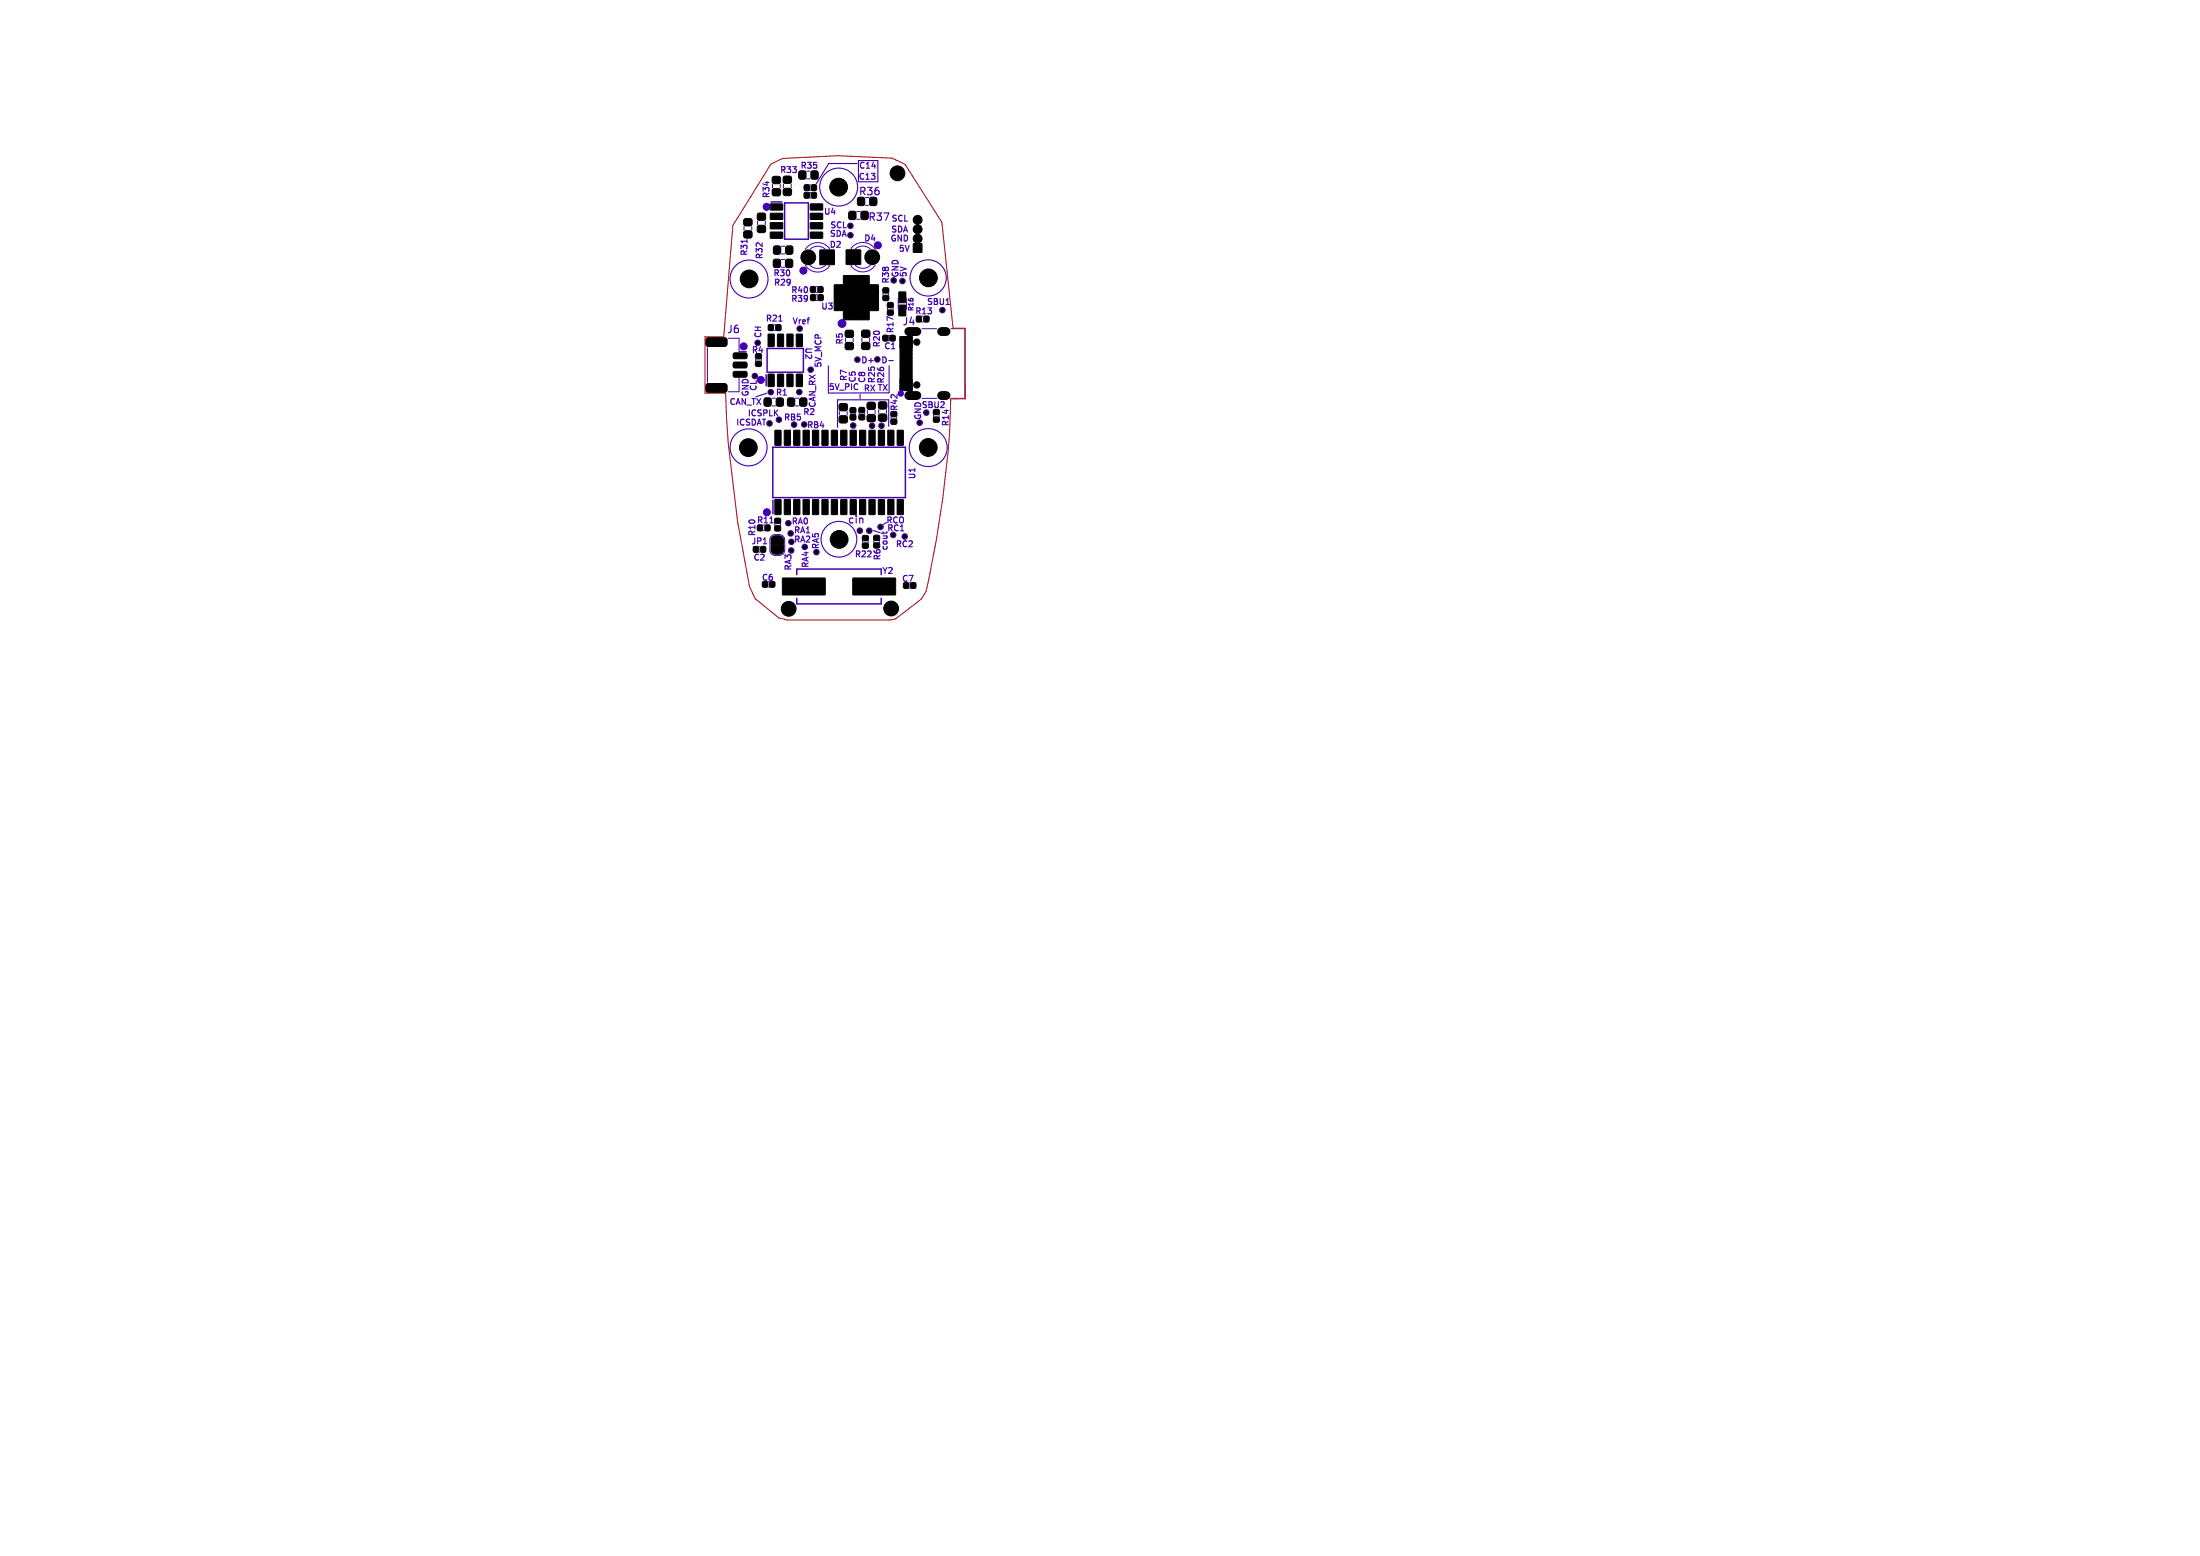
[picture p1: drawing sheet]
<svg xmlns="http://www.w3.org/2000/svg" width="297mm" height="210mm" viewBox="0 0 297 210" stroke-linecap="round" stroke-linejoin="round" font-family="sans-serif">
<g fill="#000" stroke="#000" stroke-width=".14">
<path d="M100.5 29.5h.9l.1 .3v.6l-.3 .1-.7-.1-.1-.2v-.5zM100.5 31.2h.9l.1 .2v.6l-.3 .1h-.7l-.1-.3v-.4zM102.3 30.5l.2-.1 .7 .1 .2 .2-.1 .6-.2 .1-.7-.1-.2-.2zM102.3 28.9l.2-.1h.7l.2 .2-.1 .6-.2 .2-.7-.1-.2-.2zM104 27.5h1.6l.1 .8h-1.7zM104 28.8h1.6l.1 .8h-1.7zM104 30.1h1.6l.1 .7-1.7 .1zM104 31.3h1.6l.1 .8-1.7 .1zM104.5 33.3l.2-.1h.5l.1 .1 .1 .7-.1 .3h-.6l-.2-.1zM104.4 23.8h.9l.1 .3-.1 .6-.2 .1-.7-.1-.2-.2v-.5zM104.4 25.5h.9l.1 .2-.1 .6-.2 .1h-.7l-.2-.3v-.4zM104.5 35h.6l.2 .1 .1 .7-.2 .3h-.5l-.3-.1v-.7z"/>
<path d="M105.8 25.5l.2-.1 .7 .1 .2 .2-.1 .6-.2 .1h-.8l-.1-.3zM105.8 23.8h.9l.2 .3-.1 .5-.2 .2-.8-.1-.1-.2v-.5zM106.1 33.3l.3-.1h.4l.2 .1 .1 .7-.2 .3h-.5l-.3-.1zM106.2 35h.5l.3 .1v.7l-.1 .3h-.6l-.2-.1-.1-.7zM107.9 23.1l.6-.1 .3 .2v.7l-.1 .2-.6 .1-.2-.1-.1-.8zM109.6 23.1l.6-.1 .2 .2 .1 .7-.2 .2-.5 .1-.3-.1v-.8zM109.4 31.3h1.6l.1 .8-1.7 .1zM109.4 30.1h1.6l.1 .7-1.7 .1zM109.4 28.8h1.6l.1 .8h-1.7zM109.4 27.5h1.6l.1 .8h-1.7zM109.4 38.7h.2h.4l.1 .2-.1 .5-.1 .1-.5-.1v-.1zM110.5 38.7h.1h.5v.2v.5l-.2 .1-.4-.1-.1-.1z"/>
<path d="M110.7 33.8h1.9v1.9h-1.9zM112.6 38.5l1.1-.1 .1 .5h-1.1zM112.6 39l1.1-.1 .1 .5h-1.1zM112.6 39.5l1.1-.1 .1 .5h-1.1zM113.8 38.5v-.1v3.5v-.4l-.1-.1 .1-.1v-.3l-.1-.1 .1-.1v-.3l-.1-.1 .1-.1v-.3l-.1-.1 .1-.1v-.3l-.1-.1 .1-.1v-.3l-.1-.1 .1-.1zM114.2 33.7h2v2h-2zM113.9 37.2h.4v1.2l-.4-.1zM113.9 38.3l.4 .1 .1-.1v.1h.4l.1-.1v.1h.4l.1-.1v.1h.4l.1-.1v.1h.4l.1-.1v.1h.4l.1-.1v.1l.4-.1v.1h-3.4zM114.4 37.2h.4v1.2l-.4-.1zM114.9 37.2h.4v1.2l-.4-.1zM114.6 28.6l.3-.1h.4l.2 .1 .1 .7-.2 .3h-.5l-.3-.1zM115.4 37.2h.4v1.2l-.4-.1z"/>
<path d="M115.9 37.2h.4v1.2l-.4-.1zM115.9 26.7l.5-.1 .3 .1v.8l-.1 .2-.6 .1-.2-.2-.1-.7zM116.4 37.2h.4v1.2l-.4-.1zM116.3 28.6l.2-.1h.5l.2 .1v.7l-.1 .3h-.6l-.2-.1zM116.9 37.2h.4v1.2l-.4-.1zM117.4 38.4v.1v.4h.1l-.1 .1v.4h.1l-.1 .1v.4h.1l-.1 .1v.4h.1l-.1 .1v.4h.1l-.1 .1v.3l.1 .1-.1 .1v.4zM117.4 39.5l1.1-.1 .1 .5h-1.1zM117.4 39l1.1-.1 .1 .5h-1.1zM117.4 38.5l1.1-.1 .1 .5h-1.1zM117.5 26.7l.6-.1 .2 .1 .1 .8-.1 .2-.6 .1-.3-.2v-.7zM119.2 38.9l.2-.1 .5 .1 .1 .2-.1 .4-.1 .1-.6-.1v-.2zM123.3 32.9h1.2v1.2h-1.2z"/>
<path d="M123.8 31.5h.2v.1h-.2zM123.8 30.3h.2v.1h-.2zM123.7 32.8h.3l.1 .1h-.4zM95.3 45.7l.3-.1h2.3l.3 .2v.7l-.2 .2-.2 .1h-2.3l-.2-.3zM95.4 51.8h2.5l.3 .2v.7l-.2 .2-.2 .1h-2.3l-.2-.2v-.2v-.6zM99 47.7l1.7-.1 .1 .2v.5l-.2 .1h-1.5l-.1-.2zM99 48.9h1.7l.1 .1v.5l-.2 .2-1.5-.1-.1-.2zM99 50.2l1.7-.1 .1 .2v.5l-.2 .1h-1.5l-.1-.2zM102 47.8l.2-.1 .5 .1 .1 .2-.1 .4-.1 .1-.6-.1v-.2zM102 48.8l.2-.1 .5 .1 .1 .2-.1 .4-.1 .1-.6-.1v-.2zM103.2 53.8l.2-.1h.5l.2 .1v.7l-.1 .3h-.6l-.2-.1zM103.8 43.9l.1-.1 .5 .1v.1v.6h-.2h-.4l-.1-.2z"/>
<path d="M103.7 50.5h.8v1.7l-.8-.1zM103.7 45.1h.8v1.7l-.8-.1zM104.8 43.9l.2-.1 .4 .1 .1 .1-.1 .6h-.2h-.4l-.1-.2zM104.8 53.8l.3-.1h.4l.2 .1 .1 .7-.2 .3h-.5l-.3-.1zM105 50.5h.8l-.1 1.7-.7-.1zM105 45.1h.8l-.1 1.7-.7-.1zM106.2 50.5h.9l-.1 1.7-.8-.1zM106.2 45.1h.9l-.1 1.7-.8-.1zM106.3 53.8l.3-.1h.5l.1 .1 .1 .7-.1 .3h-.6l-.3-.1zM107.5 50.5h.8v1.7l-.8-.1zM107.5 45.1h.8v1.7l-.8-.1zM108 53.8l.2-.1h.5l.2 .1v.7l-.1 .3h-.6l-.2-.1z"/>
<path d="M109.5 39.8l.1-.1 .5 .1v.2v.5l-.2 .1-.4-.1-.1-.2zM110.5 39.8l.2-.1 .4 .1 .1 .2-.1 .5-.2 .1-.4-.1-.1-.2zM112.6 40l1.1-.1 .1 .5h-1.1zM112.6 40.5l1.1-.1 .1 .5h-1.1zM112.6 41l1.1-.1 .1 .5h-1.1zM112.6 41.5l1.1-.1 .1 .5h-1.1zM113.9 41.9h3.4v.1h-.4v.1l-.1-.1h-.4v.1l-.1-.1h-.4v.1l-.1-.1h-.4v.1l-.1-.1h-.4v.1l-.1-.1h-.3l-.1 .1-.1-.1h-.4zM113.9 38.4h3.5v3.5h-3.5zM113.4 54.5h.9l.1 .2v.6l-.3 .1h-.7l-.1-.2v-.5zM113.4 56.2h.9l.1 .2v.6l-.3 .1-.7-.1-.1-.2v-.5zM113.9 42h.4v1.2l-.4-.1zM114.4 42h.4v1.2l-.4-.1z"/>
<path d="M114.1 44.7l.3-.1h.7l.1 .3v.5l-.3 .2-.7-.1-.1-.2zM114.1 46.3l.3-.1 .7 .1 .1 .2v.6l-.3 .1h-.7l-.1-.3zM114.9 42h.4v1.2l-.4-.1zM115.4 42h.4v1.2l-.4-.1zM115.9 42h.4v1.2l-.4-.1zM116.4 42h.4v1.2l-.4-.1zM116.4 44.6h.9l.2 .2-.1 .6-.3 .1h-.7l-.1-.3v-.4zM116.4 46.2h.9l.2 .3-.1 .6-.3 .1-.7-.1-.1-.2v-.5zM117.1 56.1l.2-.2 .8 .1 .1 .2-.1 .6-.2 .1h-.7l-.2-.3zM117.1 54.4l.2-.1h.8l.1 .3-.1 .5-.2 .2-.7-.1-.2-.2zM116.9 42h.4v1.2l-.4-.1zM117.4 41.5l1.1-.1 .1 .5h-1.1z"/>
<path d="M117.4 41l1.1-.1 .1 .5h-1.1zM117.4 40.5l1.1-.1 .1 .5h-1.1zM117.4 40l1.1-.1 .1 .5h-1.1zM118.6 56l.3-.1h.7l.1 .3v.5l-.3 .2-.7-.1-.1-.2zM118.6 54.3l.3-.1 .7 .1 .1 .2v.6l-.3 .1h-.7l-.1-.3zM119.2 39.9l.2-.1 .5 .1 .1 .2-.1 .4-.1 .1-.6-.1v-.2zM119.8 41.9l.2-.1 .5 .1 .1 .2-.1 .4-.1 .1-.6-.1v-.2zM119.8 40.9l.2-.1 .5 .1 .1 .1-.1 .5h-.1h-.6v-.2zM120.3 56.6l.2-.1 .5 .1 .1 .2-.1 .4-.1 .1-.6-.1-.1-.2zM120.3 55.6l.2-.1 .5 .1 .1 .2-.1 .4-.1 .1-.6-.1-.1-.2zM121.4 39.4l.9 .1-.1 1.4-.9-.1zM121.4 41.2h.9l-.1 1.4h-.9z"/>
<path d="M121.5 47h1.6v.1h-1.6zM121.5 51.9h1.6v.8h-1.5zM121.5 51.1h1.6v.8h-1.5zM121.5 50.1h1.6v.4l-1.5 .1zM121.5 49.1h1.6v.4l-1.5 .1zM121.5 48.6h1.6v.4l-1.5 .1zM121.5 47.6h1.6v.4l-1.5 .1zM121.5 46.2h1.6v.8h-1.5zM121.5 45.4h1.6v.8h-1.5zM121.5 47.1h1.6v.4l-1.5 .1zM121.5 48.1h1.6v.4l-1.5 .1zM121.5 49.6h1.6v.4l-1.5 .1z"/>
<path d="M121.5 50.6h1.6v.4l-1.5 .1zM122.5 45.3h.6v.1h-.6zM121.5 51.1l1.6-.1v.1h-1.6zM122.5 52.7h.6v.1h-.6zM123.7 42.7l.2-.1 .5 .1v.2v.5l-.2 .1-.5-.1v-.2zM124.8 42.7l.1-.1 .5 .1v.2v.5l-.2 .1-.4-.1-.1-.2zM126.1 55.3l.1-.1 .6 .1v.2v.4l-.2 .1-.5-.1-.1-.2zM126.1 56.3h.1h.6v.2v.4l-.2 .1-.5-.1-.1-.1zM102.3 70.9l.2-.1 .4 .1 .1 .2-.1 .5-.2 .1-.4-.1-.1-.2zM103.3 70.9l.2-.1 .4 .1 .1 .2-.1 .5-.1 .1-.5-.1-.1-.2zM104.2 72.5l.5-.2 .8 .1 .3 .4v.7h-1.7v-.7zM104.1 73.7l1.6-.1v.9l-.4 .3-.9-.1-.3-.4z"/>
<path d="M104.6 71l.2-.1 .5 .1 .1 .2-.1 .4-.1 .1-.6-.1v-.2zM104.6 70l.2-.1 .5 .1 .1 .2-.1 .4-.1 .1-.6-.1v-.2zM104.6 67.4l.8 .1v2l-.8-.1zM104.6 58.1h.8v2l-.8-.1zM105.9 67.4l.8 .1v2l-.8-.1zM105.9 58.1h.8v2l-.8-.1zM107.2 67.4l.8 .1-.1 2-.8-.1zM107.2 58.1h.8l-.1 2-.8-.1zM108.4 67.4l.9 .1-.1 2-.8-.1zM108.4 58.1h.9l-.1 2-.8-.1zM109.7 67.4l.8 .1v2l-.8-.1zM109.7 58.1h.8v2l-.8-.1z"/>
<path d="M111 67.4l.8 .1-.1 2-.7-.1zM111 58.1h.8l-.1 2-.7-.1zM112.2 67.4l.9 .1-.1 2-.8-.1zM112.2 58.1h.9l-.1 2-.8-.1zM113.5 67.4l.8 .1v2l-.8-.1zM113.5 58.1h.8v2l-.8-.1zM114.8 67.4l.8 .1-.1 2-.7-.1zM114.8 58.1h.8l-.1 2-.7-.1zM116.1 67.4l.8 .1-.1 2-.8-.1zM116.1 58.1h.8l-.1 2-.8-.1zM116.5 72.3h.1h.6v.2v.4l-.2 .1-.5-.1-.1-.1zM116.5 73.3h.1h.6v.2v.4l-.2 .1-.5-.1-.1-.1z"/>
<path d="M117.3 67.4l.8 .1v2l-.8-.1zM117.3 58.1h.8v2l-.8-.1zM118 72.3l.2-.1 .5 .1 .1 .2-.1 .4-.2 .1-.5-.1-.1-.2zM118 73.3l.2-.1 .5 .1 .1 .2-.1 .4-.2 .1-.5-.1-.1-.2zM118.6 67.4l.8 .1v2l-.8-.1zM118.6 58.1h.8v2l-.8-.1zM119.9 67.4l.8 .1-.1 2-.8-.1zM119.9 58.1h.8l-.1 2-.8-.1zM121.1 67.4l.9 .1-.1 2-.8-.1zM121.1 58.1h.9l-.1 2-.8-.1zM105.6 78h5.8v2.2l-5.7 .1zM115.1 78h5.8v2.2l-5.7 .1z"/>
<circle cx="101.1" cy="37.6" r="1.2"/>
<circle cx="108.9" cy="25.3" r=".44"/>
<circle cx="108.9" cy="26.4" r=".44"/>
<circle cx="109.1" cy="34.7" r="1"/>
<circle cx="109.8" cy="25.3" r=".44"/>
<circle cx="109.8" cy="26.4" r=".44"/>
<circle cx="113.2" cy="25.3" r="1.2"/>
<circle cx="114.8" cy="31.8" r=".3"/>
<circle cx="114.8" cy="30.5" r=".3"/>
<circle cx="117.7" cy="34.7" r="1"/>
<circle cx="120.7" cy="37.8" r=".3"/>
<circle cx="121.2" cy="23.4" r="1"/>
<circle cx="121.8" cy="37.9" r=".3"/>
<circle cx="123.9" cy="29.7" r=".6"/>
<circle cx="123.9" cy="30.9" r=".6"/>
<circle cx="123.9" cy="32.2" r=".6"/>
<circle cx="125.3" cy="37.5" r="1.2"/>
<circle cx="101.9" cy="50.7" r=".3"/>
<circle cx="102.3" cy="46.3" r=".3"/>
<circle cx="103.9" cy="57.2" r=".3"/>
<circle cx="104.1" cy="52.9" r=".3"/>
<circle cx="105.2" cy="56.6" r=".3"/>
<circle cx="107.2" cy="57.3" r=".3"/>
<circle cx="107.9" cy="52.9" r=".3"/>
<circle cx="108" cy="44.3" r=".3"/>
<circle cx="108.6" cy="57.3" r=".3"/>
<circle cx="109.4" cy="49.9" r=".3"/>
<circle cx="115.2" cy="55.4" r=".44"/>
<circle cx="115.2" cy="56.4" r=".44"/>
<circle cx="115.2" cy="57.4" r=".3"/>
<circle cx="115.8" cy="48.5" r=".3"/>
<circle cx="116.3" cy="56.3" r=".44"/>
<circle cx="116.3" cy="55.4" r=".44"/>
<circle cx="117.7" cy="57.5" r=".3"/>
<circle cx="118.4" cy="48.5" r=".3"/>
<circle cx="119" cy="57.5" r=".3"/>
<circle cx="119.5" cy="45.6" r=".44"/>
<circle cx="120.5" cy="45.6" r=".44"/>
<circle cx="123.8" cy="52" r=".42"/>
<circle cx="123.8" cy="46.2" r=".42"/>
<circle cx="124.2" cy="57.1" r=".3"/>
<circle cx="125.1" cy="55.7" r=".3"/>
<circle cx="127.2" cy="41.9" r=".3"/>
<circle cx="101" cy="60.4" r="1.2"/>
<circle cx="102" cy="74.1" r=".44"/>
<circle cx="103" cy="74.1" r=".44"/>
<circle cx="103.3" cy="78.9" r=".44"/>
<circle cx="104.2" cy="78.9" r=".44"/>
<circle cx="106.4" cy="70.6" r=".3"/>
<circle cx="106.7" cy="72" r=".3"/>
<circle cx="106.8" cy="74.3" r=".3"/>
<circle cx="106.8" cy="73.1" r=".3"/>
<circle cx="108.6" cy="73.8" r=".3"/>
<circle cx="110.2" cy="74.5" r=".3"/>
<circle cx="113.3" cy="72.8" r="1.2"/>
<circle cx="116.1" cy="71.6" r=".3"/>
<circle cx="117.3" cy="71.6" r=".3"/>
<circle cx="118.9" cy="71.1" r=".3"/>
<circle cx="120.6" cy="72.2" r=".3"/>
<circle cx="122.1" cy="72.4" r=".3"/>
<circle cx="122.4" cy="79" r=".44"/>
<circle cx="123.3" cy="79" r=".44"/>
<circle cx="125.3" cy="60.4" r="1.2"/>
<circle cx="106.5" cy="82.2" r="1"/>
<circle cx="120.3" cy="82.1" r="1"/>
</g>
<path d="M122.7 53.4h1.1M122.7 44.7h1.1M127.1 53.4h.6M127.1 44.7h.6" fill="none" stroke="#000" stroke-width="1.2"/>
<g fill="none" stroke="#4300b3" stroke-width=".15">
<path d="M100.8 32.3v.5M115.7 22.1h-3.8l-1.7 2.7M115.9 21.7h2.6v2.8h-2.6zM103.5 53.1l-1.5 .5M105.1 43.3h.5M116.1 53.2v.6M120 57.5v-3.5h-6.9v3.7M120 48.7h.6M120 49.3v3.7h-8.2v-3.6M103.9 70.6h.5M117.9 71.6l.9 .3M119.7 70.5l-.5 .3"/>
<circle cx="101.1" cy="37.7" r="2.56"/>
<circle cx="113.2" cy="25.2" r="2.56"/>
<circle cx="125.3" cy="37.5" r="2.44"/>
<circle cx="101.1" cy="60.4" r="2.5"/>
<circle cx="113.3" cy="72.8" r="2.41"/>
<circle cx="125.3" cy="60.4" r="2.56"/>
</g>
<g fill="none" stroke="#4300b3" stroke-width=".14">
<path d="M100.4 30.6v.5M101.5 30.6v.5M102.3 29.8v.5M103.3 29.8v.5M105.3 24.9v.5M105.5 36.1h.4M105.5 35h.4M105.5 33.2h.5M105.5 34.3h.5M105.8 24.8v.5M106.8 24.8v.5M108.7 35.8a1.99 1.99 0 0 0 3.2 .2v-.2"/>
<path d="M108.9 24.1h.5M109.3 26.7h.2M109.3 26h.2M109.3 25.7h.2M109.3 25h.2M109.3 35.8a1.5 1.5 0 0 0 2.1 0M110.1 39.5h.3M110.1 38.7h.3M110.1 39.8h.3M111.4 33.6a1.5 1.5 0 0 0-2.1 .1M111.9 33.5a1.99 1.99 0 0 0-3.2 .2M114.9 33.6a1.18 1.18 0 0 1 .9-.8 1.99 1.99 0 0 1 2.4 .8"/>
<path d="M115.4 33.6a1.5 1.5 0 0 1 2.1 0M115.7 29.6h.4M115.7 28.6h.4M116.8 27.7h.5M117.5 35.8a1.5 1.5 0 0 1-2.1 0M118.2 35.8a1.99 1.99 0 0 1-3.3 .1v-.1M119.2 39.6v.3M120 39.6v.3M95.5 46.9v4.7M99.8 45.7v1.8h1M99.8 51.1v1.8h-1.5M102 48.4v.3"/>
<path d="M102.8 48.4v.3M104.2 53.7h.5M104.2 54.8h.5M104.4 44.6h.3M107.4 53.7h.5M107.4 54.8h.5M110.1 40.5h.3M113.3 55.5v.5M114.4 55.5v.5M114.8 55.7v.3M115.2 45.6v.5M115.5 55.7v.3"/>
<path d="M116 55.7v.2M116.4 45.6v.5M116.7 55.7v.2M117.1 55.4v.4M117.4 45.6v.5M118.1 55.4v.4M118.6 55.3v.5M119.7 55.3v.5M119.8 41.5v.3M119.9 46h.2M120.3 56.2v.4M120.6 41.5v.3"/>
<path d="M121.1 56.2v.4M121.3 40.3v1.4M122.4 40.3v1.4M124.4 43.4h.3M124.5 53.8h2M124.5 44.4h2M126 56v.3M126.8 56v.3M128.4 44.4h1.9v9.4h-1.9M102.4 74.5h.2M103 71.6h.3M103.7 79.2h.2"/>
<path d="M104.1 72.4l.5-.2a1.11 1.11 0 0 1 1.2 .3l.1 .4v1.5l-.3 .4-.4 .2a1.11 1.11 0 0 1-1.1-.3l-.2-.4v-1.4zM104.6 70.7v.3M105.4 70.7v.3M116.4 73v.3M117.2 73v.3M118 73v.3M118.7 73v.3M122.7 79.4h.2"/>
<circle cx="114.8" cy="31.8" r=".37"/>
<circle cx="114.8" cy="30.5" r=".37"/>
<circle cx="120.6" cy="37.8" r=".37"/>
<circle cx="121.8" cy="37.9" r=".37"/>
<circle cx="101.9" cy="50.7" r=".37"/>
<circle cx="102.3" cy="46.3" r=".37"/>
<circle cx="103.9" cy="57.2" r=".37"/>
<circle cx="104.1" cy="52.9" r=".37"/>
<circle cx="105.2" cy="56.6" r=".37"/>
<circle cx="107.2" cy="57.3" r=".37"/>
<circle cx="107.9" cy="52.9" r=".37"/>
<circle cx="108" cy="44.4" r=".37"/>
<circle cx="108.6" cy="57.3" r=".37"/>
<circle cx="109.4" cy="49.9" r=".37"/>
<circle cx="115.2" cy="57.4" r=".37"/>
<circle cx="115.7" cy="48.5" r=".37"/>
<circle cx="117.7" cy="57.5" r=".37"/>
<circle cx="118.4" cy="48.5" r=".37"/>
<circle cx="119" cy="57.5" r=".37"/>
<circle cx="124.2" cy="57.1" r=".37"/>
<circle cx="125" cy="55.7" r=".37"/>
<circle cx="127.2" cy="41.9" r=".37"/>
<circle cx="106.4" cy="70.6" r=".37"/>
<circle cx="106.7" cy="72" r=".37"/>
<circle cx="106.8" cy="74.3" r=".37"/>
<circle cx="106.8" cy="73.1" r=".37"/>
<circle cx="108.6" cy="73.8" r=".37"/>
<circle cx="110.2" cy="74.5" r=".37"/>
<circle cx="116.1" cy="71.6" r=".37"/>
<circle cx="117.3" cy="71.6" r=".37"/>
<circle cx="118.9" cy="71.1" r=".37"/>
<circle cx="120.6" cy="72.2" r=".37"/>
<circle cx="122.1" cy="72.4" r=".37"/>
</g>
<path d="M104.1 27.3h1.5M105.9 27.4h3.2v4.9h-3.2zM103.4 50.6v1.5M103.6 47h4.9v3.2h-4.9zM104.3 60.4h17.9v6.8h-17.9zM104.4 67.5v1.9M119 76.8h-11.4v.8M107.6 80.8v.7h11.4v-.7" fill="none" stroke="#4300b3" stroke-width=".2"/>
<g fill="#4300b3" stroke="#4300b3" stroke-width=".14">
<circle cx="103.5" cy="69.1" r=".47"/>
<circle cx="113.7" cy="43.7" r=".52"/>
<circle cx="108.5" cy="36.5" r=".47"/>
<circle cx="100.4" cy="46.8" r=".47"/>
<circle cx="103.5" cy="27.9" r=".48"/>
<circle cx="121.6" cy="53.1" r=".36"/>
<circle cx="102.7" cy="51.3" r=".47"/>
<circle cx="118.5" cy="33.1" r=".47"/>
</g>
<path d="M104.1 22.2l1.6-.8 7.5-.4 7.2 .3 1.8 .9 5 7.8 1.5 14.3h1.6v9.5h-1.9a134.7 134.7 0 0 1-3.4 26l-.6 1-3.5 2.7-.8 .2h-13.8l-1.2-.3-3.2-2.6-.7-1.6-1.6-8.8-1.3-10.6-.3-6.7h-2.8v-7.6h2.5l1.2-15.1z" fill="none" stroke="#ae0004" stroke-width=".14"/>
<g font-size="1.4" fill="#4300b3">
<text x="115.9" y="26.6">R36</text>
<text x="117.2" y="30.1">R37</text>
<text x="98.1" y="45.2">J6</text>
<text x="121.8" y="44.2">J4</text>
<text x="114.4" y="70.9">cin</text>
</g>
<g font-size="1.1" fill="#4300b3">
<text x="105.2" y="23.6">R33</text>
<text x="108" y="23">R35</text>
<text x="115.9" y="23">C14</text>
<text x="104.1" y="26.8" transform="rotate(-90 104.1 26.8)">R34</text>
<text x="111.2" y="29.2">U4</text>
<text x="115.8" y="24.5">C13</text>
<text x="101.1" y="34.6" transform="rotate(-90 101.1 34.6)">R31</text>
<text x="103.2" y="35.1" transform="rotate(-90 103.2 35.1)">R32</text>
<text x="111.9" y="33.7">D2</text>
<text x="111.9" y="32.2">SDA</text>
<text x="112" y="31">SCL</text>
<text x="116.6" y="32.8">D4</text>
<text x="120.2" y="32.7">GND</text>
<text x="120.3" y="31.5">SDA</text>
<text x="120.4" y="30">SCL</text>
<text x="121.4" y="34.1">5V</text>
<text x="104.3" y="37.5">R30</text>
<text x="104.4" y="38.8">R29</text>
<text x="106.7" y="39.8">R40</text>
<text x="106.7" y="41">R39</text>
<text x="110.8" y="42">U3</text>
<text x="120.2" y="38.3" transform="rotate(-90 120.2 38.3)">R38</text>
<text x="121.5" y="37.5" transform="rotate(-90 121.5 37.5)">GND</text>
<text x="122.6" y="37.5" transform="rotate(-90 122.6 37.5)">5V</text>
<text x="125.1" y="41.4">SBU1</text>
<text x="101.4" y="47.9">R4</text>
<text x="103" y="45.7" transform="rotate(-90 103 45.7)">CH</text>
<text x="103.3" y="43.6">R21</text>
<text x="106.9" y="44">Vref</text>
<text x="108.5" y="46.8" transform="rotate(90 108.5 46.8)">U2</text>
<text x="114" y="46.6" transform="rotate(-90 114 46.6)">R5</text>
<text x="119" y="47" transform="rotate(-90 119 47)">R20</text>
<text x="119.3" y="47.4">C1</text>
<text x="120.9" y="45.1" transform="rotate(-90 120.9 45.1)">R17</text>
<text x="123.5" y="42.6">R13</text>
<text x="101.2" y="53.5" transform="rotate(-90 101.2 53.5)">GND</text>
<text x="102.4" y="52.8" transform="rotate(-90 102.4 52.8)">CL</text>
<text x="104.7" y="53.6">R1</text>
<text x="111.1" y="49.7" transform="rotate(-90 111.1 49.7)">5V_MCP</text>
<text x="111.8" y="52.9">5V_PIC</text>
<text x="114.6" y="51.5" transform="rotate(-90 114.6 51.5)">R7</text>
<text x="115.7" y="51.7" transform="rotate(-90 115.7 51.7)">C5</text>
<text x="116.2" y="49.3">D+</text>
<text x="116.5" y="53.1">RX TX</text>
<text x="117" y="51.8" transform="rotate(-90 117 51.8)">C8</text>
<text x="118.3" y="51.8" transform="rotate(-90 118.3 51.8)">R25</text>
<text x="118.9" y="49.3">D-</text>
<text x="119.6" y="51.8" transform="rotate(-90 119.6 51.8)">R26</text>
<text x="98.4" y="54.9">CAN_TX</text>
<text x="99.3" y="57.7">ICSDAT</text>
<text x="100.9" y="56.4">ICSPLK</text>
<text x="105.8" y="57">RB5</text>
<text x="108.4" y="56.2">R2</text>
<text x="108.9" y="58">RB4</text>
<text x="110.3" y="55.1" transform="rotate(-90 110.3 55.1)">CAN_RX</text>
<text x="121.4" y="55.5" transform="rotate(-90 121.4 55.5)">R42</text>
<text x="124.4" y="55.3">SBU2</text>
<text x="124.6" y="56.8" transform="rotate(-90 124.6 56.8)">GND</text>
<text x="128.3" y="57.6" transform="rotate(-90 128.3 57.6)">R14</text>
<text x="123.8" y="64.8" transform="rotate(-90 123.8 64.8)">U1</text>
<text x="102.1" y="70.9">R11</text>
<text x="106.8" y="71">RA0</text>
<text x="119.6" y="70.9">RCO</text>
<text x="119.7" y="71.9">RC1</text>
<text x="101.4" y="73.7">JP1</text>
<text x="101.6" y="75.9">C2</text>
<text x="102.2" y="72.4" transform="rotate(-90 102.2 72.4)">R10</text>
<text x="107.1" y="77.1" transform="rotate(-90 107.1 77.1)">RA3</text>
<text x="107.1" y="72.2">RA1</text>
<text x="107.1" y="73.4">RA2</text>
<text x="109.4" y="76.7" transform="rotate(-90 109.4 76.7)">RA4</text>
<text x="110.8" y="74.2" transform="rotate(-90 110.8 74.2)">RA5</text>
<text x="115.3" y="75.4">R22</text>
<text x="119" y="77.7">Y2</text>
<text x="119.1" y="75.7" transform="rotate(-90 119.1 75.7)">R6</text>
<text x="120" y="74.4" transform="rotate(-90 120 74.4)">cout</text>
<text x="120.9" y="74.1">RC2</text>
<text x="102.8" y="78.6">C6</text>
<text x="121.7" y="78.7">C7</text>
</g>
<text font-size=".9" fill="#4300b3" x="123.5" y="42.1" transform="rotate(-90 123.5 42.1)">R16</text>
</svg>
